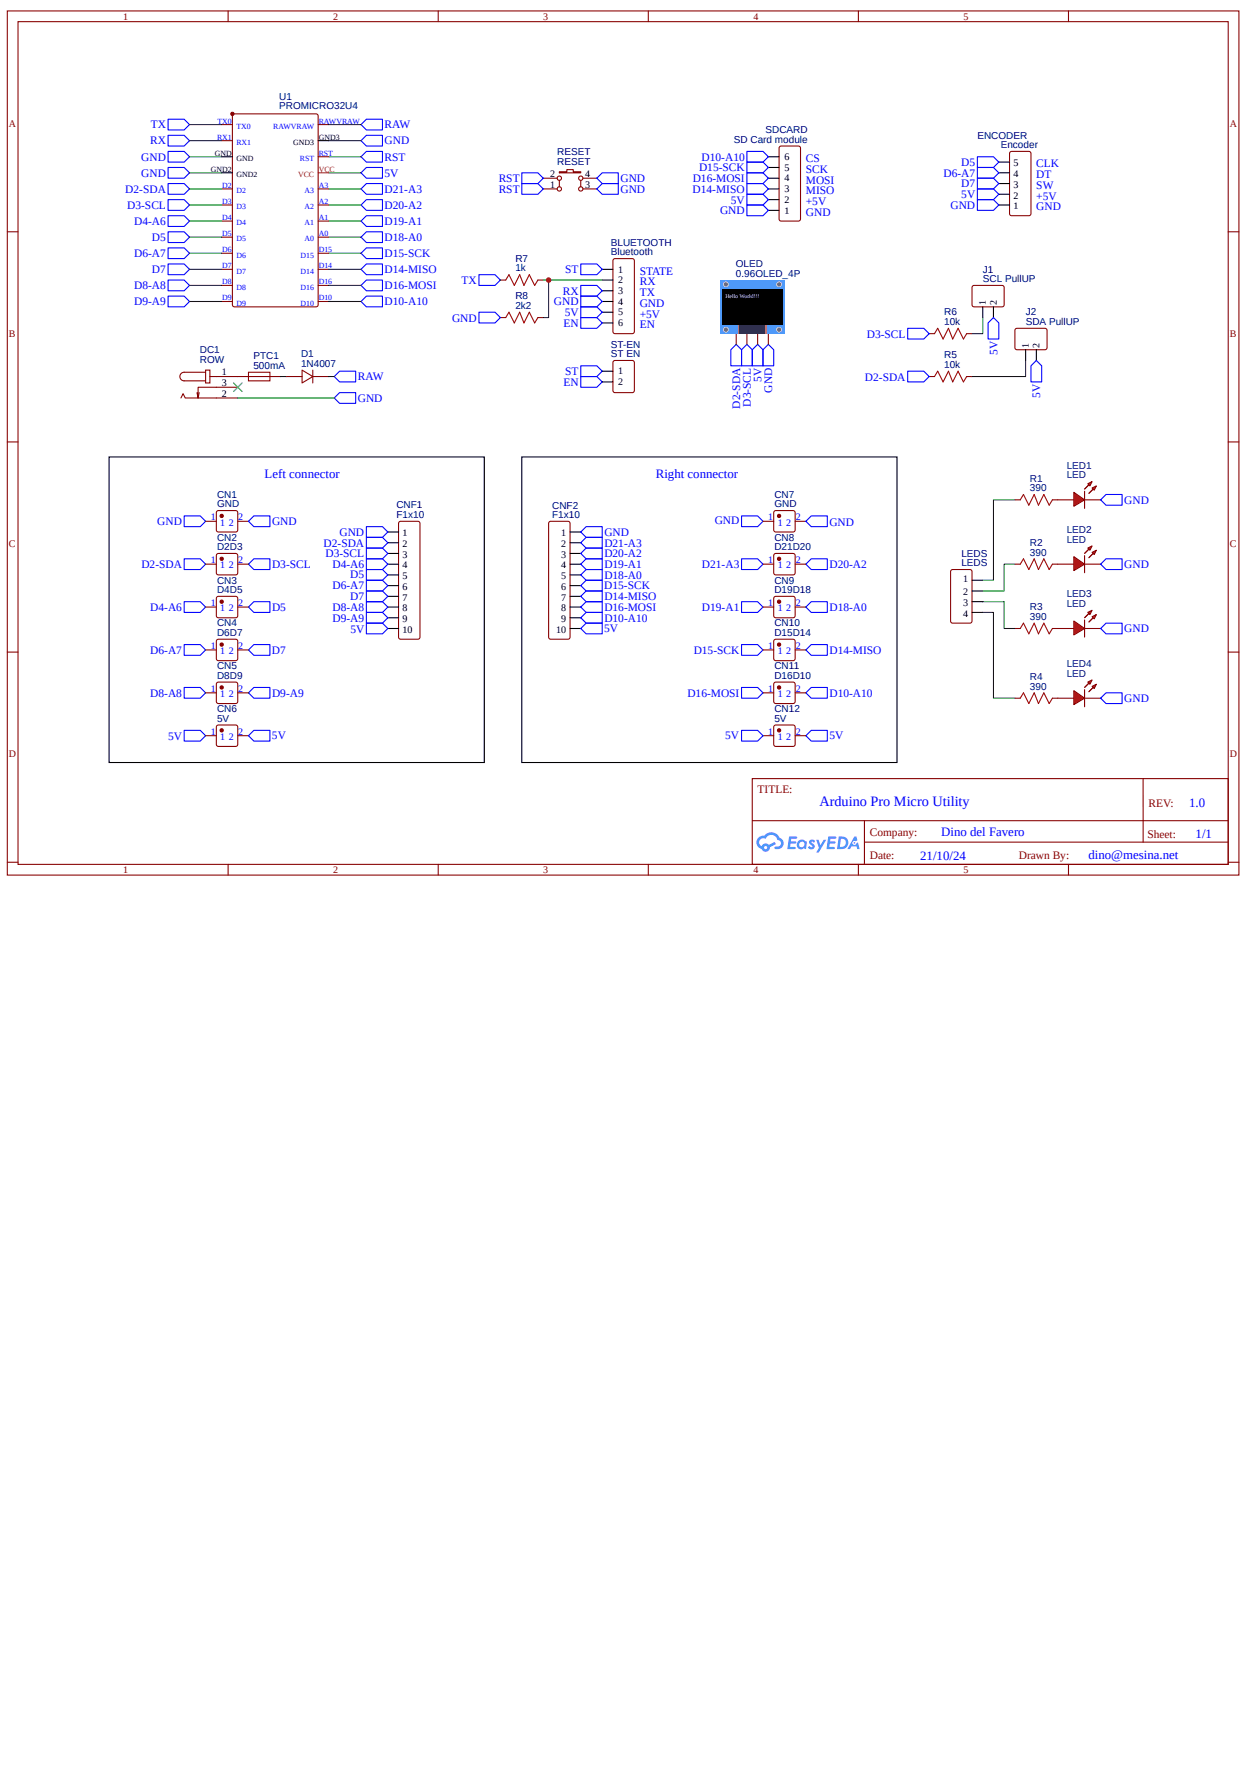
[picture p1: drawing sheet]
<svg xmlns="http://www.w3.org/2000/svg" width="210mm" height="297mm" viewBox="0 0 210 297" stroke-linecap="round" stroke-linejoin="round" font-family="sans-serif">
<g fill="none" stroke="#800" stroke-width=".18">
<path d="M1.2 1.8h205.3v144.1h-205.3zM3 3.6h201.8v140.5h-201.8zM38 1.8v1.8M73.1 1.8v1.8M108.1 1.8v1.8M143.1 1.8v1.8M178.1 1.8v1.8M1.2 38.6h1.8M204.8 38.6h1.7M1.2 73.7h1.8M204.8 73.7h1.7M1.2 108.7h1.8"/>
<path d="M204.8 108.7h1.7M125.4 129.8h79.4v14.3h-79.4zM125.4 136.8h79.3M144.1 136.8v7.1M190.6 129.8v10.6M1.2 143.7h1.8M38 144.1v1.8M73.1 144.1v1.8M108.1 144.1v1.8M143.1 144.1v1.8M144.1 140.4h60.6M178.1 144.1v1.8"/>
<path d="M204.8 143.7h1.7"/>
</g>
<g fill="#58f">
<path d="M135 140.1l.4-.2 .3 .1 .2 .2-.2 .3a.23 .23 0 0 0-.2-.2 .23 .23 0 0 0-.2 .1 .74 .74 0 0 1 .4 1l-.6 .1-.4-.2 .2-.3 .4 .2 .1-.2a.89 .89 0 0 1-.5-.8z"/>
<path d="M136.1 140h.4l.3 .9 .5-.9h.4l-1.2 2.1h-.4l.4-.8z"/>
<path d="M131.6 139.4l1.3 .1v.1l-.2 .2h-.8l-.1 .4h.8l.2 .2-.2 .2h-.8l-.1 .6h.8h.1v.3h-1.3z"/>
<path d="M138.1 139.4l1.3 .1v.1l-.2 .2h-.8v.4h.7l.2 .2-.2 .2h-.8l-.1 .6h.8h.1v.3h-1.3z"/>
<path d="M142.4 139.4h.4l.1 .7-.3 .1a.35 .35 0 0 0-.5 .2 .35 .35 0 0 0 .2 .4 .35 .35 0 0 0 .5-.3l.2-.1 .3 1.1h-.4l-.1-.4h-.9l-.2 .4h-.4z"/>
<path d="M139.8 139.4l-.3 2.1h.7a1.06 1.06 0 0 0 1.2-1 1.06 1.06 0 0 0-1.2-1.1zM140.2 139.8a.72 .72 0 0 1 .8 .8 .72 .72 0 0 1-1 .6z"/>
<path d="M133.1 140.1a.78 .78 0 0 0-.2 1.1 .78 .78 0 0 0 1.2 .2l.3 .1 .1-1.1-.3-.2a.71 .71 0 0 0-1.1-.1zM133.2 140.7a.47 .47 0 0 1 .9 0 .47 .47 0 0 1-.9 0z"/>
<path d="M126.4 139.6a1.11 1.11 0 0 0 .6 1.9 .71 .71 0 0 0 .8 .5 .71 .71 0 0 0 .6-.8l1-.5-.3-.4-.9 .5a.72 .72 0 0 0-1.2 .2 .7 .7 0 0 1-.4-.9 .7 .7 0 0 1 1-.3 1.05 1.05 0 0 1 1.1-.6 1.05 1.05 0 0 1 .9 .8 .58 .58 0 0 1 .6 .7 .58 .58 0 0 1-.9 .4l-.2 .2a.89 .89 0 0 0 1.1 .1 .96 .96 0 0 0 .4-1 .96 .96 0 0 0-.7-.8 1.53 1.53 0 0 0-2.6-.3h-.3zM127.4 141.3a.27 .27 0 0 1 .5 0 .27 .27 0 0 1-.5 0z"/>
<circle cx="142.4" cy="140.5" r=".13"/>
</g>
<g fill="none" stroke="#00f" stroke-width=".18">
<path d="M28 19.9h2.7l.9 .9-.9 .9h-2.7zM61.1 19.9h2.7v1.8h-2.7l-.9-.9zM28 25.2h2.7l.9 .9-.9 .9h-2.7zM28 27.9h2.7l.9 .9-.9 .9h-2.7zM28 30.6h2.7l.9 .9-.9 .9h-2.7zM28 33.3h2.7l.9 .9-.9 .9h-2.7zM28 36h2.7l.9 .8-.9 .9h-2.7zM28 38.6h2.7l.9 .9-.9 .9h-2.7zM28 22.6h2.7l.9 .8-.9 .9h-2.7zM60.2 39.5l.9-.9h2.7v1.8h-2.7zM60.2 31.5l.9-.9h2.7v1.8h-2.7zM60.2 23.4l.9-.8h2.7v1.7h-2.7z"/>
<path d="M61.1 27.9h2.7v1.8h-2.7l-.9-.9zM61.1 36h2.7v1.7h-2.7l-.9-.9zM61.1 33.3h2.7v1.8h-2.7l-.9-.9zM61.1 25.2h2.7v1.8h-2.7l-.9-.9zM87 28.8h2.7l.9 .9-.9 .9h-2.7zM87 30.6h2.7l.9 .9-.9 .9h-2.7zM99.5 31.5l.9-.9h2.7v1.8h-2.7zM99.5 29.7l.9-.9h2.7v1.8h-2.7zM28 41.3h2.7l.9 .9-.9 .9h-2.7zM28 44h2.7l.9 .9-.9 .9h-2.7zM28 46.7h2.7l.9 .9-.9 .9h-2.7zM28 49.4h2.7l.9 .9-.9 .8h-2.7z"/>
<path d="M60.2 47.6l.9-.9h2.7v1.8h-2.7zM61.1 49.4h2.7v1.7h-2.7l-.9-.8zM61.1 44h2.7v1.8h-2.7l-.9-.9zM61.1 41.3h2.7v1.8h-2.7l-.9-.9zM96.8 49.4h2.7l.9 .9-.9 .8h-2.7zM96.8 51.1h2.7l.9 .9-.9 .9h-2.7zM96.8 44h2.7l.9 .9-.9 .9h-2.7zM96.8 52.9h2.7l.9 .9-.9 .9h-2.7zM122.7 57.4l.9 .9v2.7h-1.8v-2.7zM124.5 57.4l.9 .9v2.7h-1.8v-2.7zM126.3 57.4l.9 .9v2.7h-1.8v-2.7zM128.1 57.4l.9 .9v2.7h-1.8v-2.7z"/>
<path d="M56.6 61.9h2.7v1.8h-2.7l-.9-.9zM56.6 65.4h2.7v1.8h-2.7l-.9-.9zM96.8 61h2.7l.9 .9-.9 .9h-2.7zM96.8 62.8h2.7l.9 .9-.9 .8h-2.7zM61.1 98.5h2.7l.9 .9-.9 .9h-2.7zM61.1 96.7h2.7l.9 .9-.9 .9h-2.7zM61.1 94.9h2.7l.9 .9-.9 .9h-2.7zM61.1 93.1h2.7l.9 .9-.9 .9h-2.7zM61.1 91.4h2.7l.9 .8-.9 .9h-2.7zM61.1 89.6h2.7l.9 .9-.9 .9h-2.7zM61.1 87.8h2.7l.9 .9-.9 .9h-2.7zM96.8 99.4l.9-.9h2.7v1.8h-2.7z"/>
<path d="M96.8 97.6l.9-.9h2.7v1.8h-2.7zM96.8 95.8l.9-.9h2.7v1.8h-2.7zM96.8 94l.9-.9h2.7v1.8h-2.7zM96.8 92.2l.9-.8h2.7v1.7h-2.7zM96.8 90.5l.9-.9h2.7v1.8h-2.7zM96.8 88.7l.9-.9h2.7v1.8h-2.7zM61.1 102.1h2.7l.9 .9-.9 .9h-2.7zM61.1 100.3h2.7l.9 .9-.9 .9h-2.7zM61.1 103.9h2.7l.9 .9-.9 .8h-2.7zM96.8 103l.9-.9h2.7v1.8h-2.7zM96.8 101.2l.9-.9h2.7v1.8h-2.7zM96.8 104.8l.9-.9h2.7v1.7h-2.7z"/>
</g>
<g fill="none" stroke="#800" stroke-width=".18">
<path d="M90.6 31.5h2.3M90.6 29.7h2.3M93.2 28.6h1.3v-.3h1.1v.3h1.2v.2h-3.6zM93.2 30.1v1M96.8 30.1v1M97.2 31.5h2.3M97.2 29.7h2.3M102.3 43.2l.2-.1h2.9l.3 .3 .1 11.9-.3 .3h-3l-.3-.3v-11.8zM122.7 55.6v1.8M124.5 55.6v1.8M126.3 55.6v1.8M128.1 55.6v1.8"/>
<path d="M30.2 66.3l.3-.7 .4 .7h8.7M33.2 65.4l-.2 .9M34.3 61.7h.7v2.1h-.7zM34.3 62h-3.6a.71 .71 0 0 0-.7 .8 .71 .71 0 0 0 .7 .7h3.6M35 62.8h11.8M39.6 64.5h-6.6v1.8l-.2-.9M47.7 62.8h2.7M50.4 61.7l1.7 1.1-1.7 1zM52.1 62.8h2.7M52.1 61.7v2.1M102.3 60.2l.2-.1h2.9l.3 .1 .1 4.9-.2 .3h-3.1l-.3-.1v-4.9zM66.5 87l.3-.1h2.9l.3 .3v19l-.3 .3h-2.9l-.4-.2v-19.1z"/>
<path d="M91.6 87l.2-.1h2.9l.3 .3v19l-.3 .3h-2.9l-.3-.2v-19.1z"/>
<circle cx="93.2" cy="29.7" r=".36"/>
<circle cx="93.2" cy="31.5" r=".36"/>
<circle cx="96.8" cy="29.7" r=".36"/>
<circle cx="96.8" cy="31.5" r=".36"/>
</g>
<g fill="none" stroke="#000" stroke-width=".18">
<path d="M100.4 44.9h1.8M100.4 46.7h1.8M100.4 48.5h1.8M100.4 50.3h1.8M100.4 52h1.8M100.4 53.8h1.8M100.4 61.9h1.8M100.4 63.7h1.8M64.7 88.7h1.7M64.7 90.5h1.7M64.7 92.2h1.7M64.7 94h1.7"/>
<path d="M64.7 95.8h1.7M64.7 97.6h1.7M64.7 99.4h1.7M95 88.7h1.8M95 90.5h1.8M95 92.2h1.8M95 94h1.8M95 95.8h1.8M95 97.6h1.8M95 99.4h1.8M64.7 101.2h1.7M64.7 103h1.7"/>
<path d="M64.7 104.8h1.7M95 101.2h1.8M95 103h1.8M95 104.8h1.8"/>
</g>
<path d="M38.9 63.8l1.5 1.5zM40.4 63.8l-1.5 1.5z" fill="#000"/>
<path d="M38.9 63.8l1.5 1.5M40.4 63.8l-1.5 1.5" fill="none" stroke="#3c3" stroke-width=".18"/>
<path d="M39.6 66.3h16.1M46.8 62.8h.9M54.8 62.8h.9" fill="none" stroke="#080" stroke-width=".18"/>
<path d="M41.4 62h3.6v1.5h-3.6z" fill="none" stroke="#a00000" stroke-width=".18"/>
<path d="M120.1 46.7h10.7v8.9h-10.7z" fill="#3299ff"/>
<circle cx="121" cy="55" r=".41" fill="#666"/>
<circle cx="121" cy="55" r=".41" fill="none" stroke="#ccc" stroke-width=".18"/>
<circle cx="129.9" cy="55" r=".41" fill="#666"/>
<circle cx="129.9" cy="55" r=".41" fill="none" stroke="#ccc" stroke-width=".18"/>
<circle cx="121" cy="47.4" r=".41" fill="#666"/>
<circle cx="121" cy="47.4" r=".41" fill="none" stroke="#ccc" stroke-width=".18"/>
<circle cx="129.9" cy="47.4" r=".41" fill="#666"/>
<circle cx="129.9" cy="47.4" r=".41" fill="none" stroke="#ccc" stroke-width=".18"/>
<path d="M123 54.2h4.8v1.4h-4.8z" fill="#fff"/>
<g fill="#fc0">
<path d="M123 54.2h.3v1.4h-.3z"/>
<path d="M127.6 54.2h.2v1.4h-.2z"/>
</g>
<path d="M123.3 54.2h4.2v1.4h-4.2z" fill="#323232"/>
<path d="M120.4 48.3h10v5.9h-10z" fill="#000"/>
<path d="M130 24.4l.2-.1h2.9l.3 .3 .1 11.9-.3 .3h-3l-.3-.2v-11.9zM168.4 25.3l.3-.1h2.8l.4 .3v10.1l-.3 .3-2.9 .1-.4-.3v-10.1z" fill="none" stroke="#800" stroke-width=".18"/>
<path d="M128.1 35.1h1.8M128.1 33.3h1.8M128.1 31.5h1.8M128.1 29.7h1.8M128.1 27.9h1.8M128.1 26.1h1.8M166.5 34.2h1.8M166.5 32.4h1.8M166.5 30.6h1.8M166.5 28.8h1.8M166.5 27h1.8" fill="none" stroke="#000" stroke-width=".18"/>
<g fill="none" stroke="#00f" stroke-width=".18">
<path d="M124.5 34.2h2.7l.9 .9-.9 .9h-2.7zM124.5 32.4h2.7l.9 .9-.9 .9h-2.7zM124.5 30.6h2.7l.9 .9-.9 .9h-2.7zM124.5 28.8h2.7l.9 .9-.9 .9h-2.7zM124.5 27h2.7l.9 .9-.9 .9h-2.7zM124.5 25.2h2.7l.9 .9-.9 .9h-2.7zM162.9 33.3h2.7l.9 .9-.9 .9h-2.7zM162.9 31.5h2.7l.9 .9-.9 .9h-2.7zM162.9 26.1h2.7l.9 .9-.9 .9h-2.7zM162.9 27.9h2.7l.9 .9-.9 .9h-2.7zM162.9 29.7h2.7l.9 .9-.9 .9h-2.7zM30.7 86h2.7l.9 .9-.9 .9h-2.7z"/>
<path d="M30.7 93.1h2.7l.9 .9-.9 .9h-2.7zM41.4 94l.9-.9h2.7v1.8h-2.7zM123.6 86h2.7l.9 .9-.9 .9h-2.7zM123.6 93.1h2.7l.9 .9-.9 .9h-2.7zM134.3 94l.9-.9h2.7v1.8h-2.7zM30.7 100.3h2.7l.9 .9-.9 .9h-2.7zM30.7 107.4h2.7l.9 .9-.9 .9h-2.7zM30.7 114.6h2.7l.9 .9-.9 .9h-2.7zM41.4 101.2l.9-.9h2.7v1.8h-2.7zM41.4 115.5l.9-.9h2.7v1.8h-2.7zM42.3 107.4h2.7v1.8h-2.7l-.9-.9zM123.6 100.3h2.7l.9 .9-.9 .9h-2.7z"/>
<path d="M123.6 107.4h2.7l.9 .9-.9 .9h-2.7zM123.6 114.6h2.7l.9 .9-.9 .9h-2.7zM134.3 101.2l.9-.9h2.7v1.8h-2.7zM134.3 108.3l.9-.9h2.7v1.8h-2.7zM135.2 114.6h2.7v1.8h-2.7l-.9-.9zM30.7 121.7h2.7l.9 .9-.9 .9h-2.7zM134.3 122.6l.9-.9h2.7v1.8h-2.7z"/>
</g>
<path d="M179 82.1l1.8 1.2-1.8 1.1z" fill="#f00"/>
<path d="M179 82.1l1.8 1.2-1.8 1.1zM180.8 81.9v2.8" fill="none" stroke="#800" stroke-width=".18"/>
<path d="M180.8 81.5l.7-.7z" fill="#800"/>
<path d="M181.5 80.8l-.7 .7" fill="none" stroke="#800" stroke-width=".18"/>
<path d="M181.5 82.2l.7-.7z" fill="#800"/>
<path d="M182.2 81.5l-.7 .7" fill="none" stroke="#800" stroke-width=".18"/>
<path d="M181.3 80.6l.8-.3-.4 .7z" fill="#f00"/>
<path d="M181.3 80.6l.8-.3-.4 .7z" fill="none" stroke="#800" stroke-width=".18"/>
<path d="M182.1 81.3l.7-.3-.4 .7z" fill="#f00"/>
<path d="M176.3 83.3h2.7M180.8 83.3h2.7M182.1 81.3l.7-.3-.4 .7z" fill="none" stroke="#800" stroke-width=".18"/>
<path d="M179 92.8l1.8 1.2-1.8 1.1z" fill="#f00"/>
<path d="M179 92.8l1.8 1.2-1.8 1.1zM180.8 92.6v2.9" fill="none" stroke="#800" stroke-width=".18"/>
<path d="M180.8 92.2l.7-.7z" fill="#800"/>
<path d="M181.5 91.5l-.7 .7" fill="none" stroke="#800" stroke-width=".18"/>
<path d="M181.5 93l.7-.8z" fill="#800"/>
<path d="M182.2 92.2l-.7 .8" fill="none" stroke="#800" stroke-width=".18"/>
<path d="M181.3 91.4l.8-.4-.4 .7z" fill="#f00"/>
<path d="M181.3 91.4l.8-.4-.4 .7z" fill="none" stroke="#800" stroke-width=".18"/>
<path d="M182.1 92.1l.7-.4-.4 .7z" fill="#f00"/>
<path d="M176.3 94h2.7M180.8 94h2.7M182.1 92.1l.7-.4-.4 .7z" fill="none" stroke="#800" stroke-width=".18"/>
<path d="M179 103.5l1.8 1.3-1.8 1z" fill="#f00"/>
<path d="M179 103.5l1.8 1.3-1.8 1zM180.8 103.3v2.9" fill="none" stroke="#800" stroke-width=".18"/>
<path d="M180.8 103l.7-.7z" fill="#800"/>
<path d="M181.5 102.3l-.7 .7" fill="none" stroke="#800" stroke-width=".18"/>
<path d="M181.5 103.7l.7-.7z" fill="#800"/>
<path d="M182.2 103l-.7 .7" fill="none" stroke="#800" stroke-width=".18"/>
<path d="M181.3 102.1l.8-.4-.4 .7z" fill="#f00"/>
<path d="M181.3 102.1l.8-.4-.4 .7z" fill="none" stroke="#800" stroke-width=".18"/>
<path d="M182.1 102.8l.7-.4-.4 .7z" fill="#f00"/>
<path d="M176.3 104.8h2.7M180.8 104.8h2.7M182.1 102.8l.7-.4-.4 .7z" fill="none" stroke="#800" stroke-width=".18"/>
<path d="M179 115.1l1.8 1.3-1.8 1z" fill="#f00"/>
<path d="M179 115.1l1.8 1.3-1.8 1zM180.8 114.9v2.9" fill="none" stroke="#800" stroke-width=".18"/>
<path d="M181.5 113.9l-.7 .7z" fill="#800"/>
<path d="M181.5 113.9l-.7 .7" fill="none" stroke="#800" stroke-width=".18"/>
<path d="M181.5 115.3l.7-.7z" fill="#800"/>
<path d="M182.2 114.6l-.7 .7" fill="none" stroke="#800" stroke-width=".18"/>
<path d="M181.3 113.7l.8-.4-.4 .7z" fill="#f00"/>
<path d="M181.3 113.7l.8-.4-.4 .7z" fill="none" stroke="#800" stroke-width=".18"/>
<path d="M182.1 114.4l.7-.4-.4 .8z" fill="#f00"/>
<path d="M38.8 19.1l.3-.1h13.6l.3 .2v31.6l-.2 .3h-13.7l-.3-.2-.1-31.6zM158.6 95l.2-.1h2.9l.3 .2v8.4l-.2 .3-3 .1-.3-.3v-8.3zM169.2 83.3h.9M169.2 94h.9M175.4 83.3h.9M175.4 94h.9M169.2 116.4h.9M169.2 104.8h.9M175.4 116.4h3.6M175.4 104.8h.9M180.8 116.4h2.7M182.1 114.4l.7-.4-.4 .8z" fill="none" stroke="#800" stroke-width=".18"/>
<path d="M183.5 83.3l.9-.9h2.7v1.8h-2.7zM183.5 94l.9-.9h2.7v1.8h-2.7zM183.5 104.8l.9-.9h2.7v1.7h-2.7zM183.5 116.4l.9-.9h2.7v1.8h-2.7z" fill="none" stroke="#00f" stroke-width=".18"/>
<path d="M162 96.7h1.8M162 98.5h1.8M162 100.3h1.8M162 102.1h1.8" fill="none" stroke="#000" stroke-width=".18"/>
<path d="M169.2 94h-1.8v4.5h-3.6M169.2 83.3h-3.6v13.4h-1.8M163.8 100.3h3.6v4.5h1.8M163.8 102.1h1.8v14.3h3.6" fill="none" stroke="#080" stroke-width=".18"/>
<path d="M170.1 83.3l.5-.9 .9 1.8 .9-1.8 .7 1.8 .9-1.8 .9 1.8 .5-.9M170.1 94l.5-.9 .9 1.8 .9-1.8 .7 1.8 .9-1.8 .9 1.8 .5-.9M170.1 104.8l.5-.9 .9 1.7 .9-1.7 .7 1.7 .9-1.7 .9 1.7 .5-.8M170.1 116.4l.5-.9 .9 1.8 .9-1.8 .7 1.8 .9-1.8 .9 1.8 .5-.9" fill="none" stroke="#a00000" stroke-width=".18"/>
<circle cx="38.7" cy="19" r=".27" fill="#800"/>
<g fill="none" stroke="#800" stroke-width=".18">
<path d="M37 31.5h1.7M37 34.2h1.7M37 36.8h1.7M37 39.5h1.7M37 20.8h1.7M37 23.4h1.7M53 31.5h1.8M53 34.2h1.8M53 36.8h1.8M53 39.5h1.8M53 20.8h1.8M53 26.1h1.8"/>
<path d="M37 42.2h1.7M37 44.9h1.7M37 47.6h1.7M37 50.3h1.7M53 42.2h1.8M53 44.9h1.8M53 47.6h1.8M53 50.3h1.8M36.2 85.2l.2-.1h2.9l.2 .1 .1 .3v2.8l-.1 .3-.2 .1h-2.9l-.2-.1-.1-.3v-2.8z"/>
<circle cx="38.7" cy="19" r=".27"/>
</g>
<path d="M37 28.8h1.7M37 26.1h1.7M53 23.4h1.8" fill="none" stroke="#000" stroke-width=".18"/>
<path d="M53 28.8h1.8" fill="none" stroke="#f00" stroke-width=".18"/>
<g fill="none" stroke="#080" stroke-width=".18">
<path d="M31.6 23.4h5.4M31.6 20.8h5.4M31.6 39.5h5.4M31.6 36.8h5.4M31.6 34.2h5.4M31.6 31.5h5.4M31.6 28.8h5.4M31.6 26.1h5.4M54.8 23.4h5.4M54.8 20.8h5.4M54.8 39.5h5.4M54.8 36.8h5.4"/>
<path d="M54.8 34.2h5.4M54.8 31.5h5.4M54.8 28.8h5.4M54.8 26.1h5.4M31.6 50.3h5.4M31.6 47.6h5.4M31.6 44.9h5.4M31.6 42.2h5.4M54.8 50.3h5.4M54.8 47.6h5.4M54.8 44.9h5.4M54.8 42.2h5.4"/>
</g>
<circle cx="37" cy="86" r=".27" fill="#800"/>
<g fill="none" stroke="#800" stroke-width=".18">
<path d="M34.3 86.9h1.8M36.2 92.3l.2-.1h2.9l.2 .1 .1 .3v2.9l-.1 .2-.2 .1h-2.9l-.2-.1-.1-.2v-2.9zM39.6 86.9h1.8"/>
<circle cx="37" cy="86" r=".27"/>
</g>
<circle cx="37" cy="93.1" r=".27" fill="#800"/>
<g fill="none" stroke="#800" stroke-width=".18">
<path d="M34.3 94h1.8M36.2 99.5l.2-.1h2.9l.2 .1 .1 .3v2.8l-.1 .3-.2 .1h-2.9l-.2-.1-.1-.3v-2.8zM39.6 94h1.8"/>
<circle cx="37" cy="93.1" r=".27"/>
</g>
<circle cx="37" cy="100.3" r=".27" fill="#800"/>
<g fill="none" stroke="#800" stroke-width=".18">
<path d="M34.3 101.2h1.8M36.2 106.6l.2-.1h2.9l.2 .1 .1 .3v2.9l-.1 .2-.2 .1h-2.9l-.2-.1-.1-.2v-2.9zM39.6 101.2h1.8"/>
<circle cx="37" cy="100.3" r=".27"/>
</g>
<circle cx="37" cy="107.4" r=".27" fill="#800"/>
<g fill="none" stroke="#800" stroke-width=".18">
<path d="M34.3 108.3h1.8M36.2 113.8l.2-.1h2.9l.2 .1 .1 .2v2.9l-.1 .3-.2 .1h-2.9l-.2-.1-.1-.3v-2.9zM39.6 108.3h1.8"/>
<circle cx="37" cy="107.4" r=".27"/>
</g>
<circle cx="37" cy="114.6" r=".27" fill="#800"/>
<g fill="none" stroke="#800" stroke-width=".18">
<path d="M34.3 115.5h1.8M39.6 115.5h1.8M36.2 120.9l.2-.1h2.9l.2 .1 .1 .3v2.9l-.1 .2-.2 .1h-2.9l-.2-.1-.1-.2v-2.9z"/>
<circle cx="37" cy="114.6" r=".27"/>
</g>
<circle cx="37" cy="121.7" r=".27" fill="#800"/>
<g fill="none" stroke="#800" stroke-width=".18">
<path d="M129.1 85.2l.2-.1h2.9l.3 .1 .1 .3v2.8l-.1 .3-.3 .1h-2.9l-.2-.1-.1-.3v-2.8zM34.3 122.6h1.8M39.6 122.6h1.8"/>
<circle cx="37" cy="121.7" r=".27"/>
</g>
<path d="M41.4 86.9l.9-.9h2.7v1.8h-2.7zM41.4 122.6l.9-.9h2.7v1.8h-2.7z" fill="none" stroke="#00f" stroke-width=".18"/>
<circle cx="129.9" cy="86" r=".27" fill="#800"/>
<g fill="none" stroke="#800" stroke-width=".18">
<path d="M127.2 86.9h1.8M129.1 92.3l.2-.1h2.9l.3 .1 .1 .3v2.9l-.1 .2-.3 .1h-2.9l-.2-.1-.1-.2v-2.9zM132.6 86.9h1.7"/>
<circle cx="129.9" cy="86" r=".27"/>
</g>
<circle cx="129.9" cy="93.1" r=".27" fill="#800"/>
<g fill="none" stroke="#800" stroke-width=".18">
<path d="M127.2 94h1.8M129.1 99.5l.2-.1h2.9l.3 .1 .1 .3v2.8l-.1 .3-.3 .1h-2.9l-.2-.1-.1-.3v-2.8zM132.6 94h1.7"/>
<circle cx="129.9" cy="93.1" r=".27"/>
</g>
<circle cx="129.9" cy="100.3" r=".27" fill="#800"/>
<g fill="none" stroke="#800" stroke-width=".18">
<path d="M127.2 101.2h1.8M129.1 106.6l.2-.1h2.9l.3 .1 .1 .3v2.9l-.1 .2-.3 .1h-2.9l-.2-.1-.1-.2v-2.9zM132.6 101.2h1.7"/>
<circle cx="129.9" cy="100.3" r=".27"/>
</g>
<circle cx="129.9" cy="107.4" r=".27" fill="#800"/>
<g fill="none" stroke="#800" stroke-width=".18">
<path d="M127.2 108.3h1.8M129.1 113.8l.2-.1h2.9l.3 .1 .1 .2v2.9l-.1 .3-.3 .1h-2.9l-.2-.1-.1-.3v-2.9zM132.6 108.3h1.7"/>
<circle cx="129.9" cy="107.4" r=".27"/>
</g>
<circle cx="129.9" cy="114.6" r=".27" fill="#800"/>
<g fill="none" stroke="#800" stroke-width=".18">
<path d="M127.2 115.5h1.8M132.6 115.5h1.7M129.1 120.9l.2-.1h2.9l.3 .1 .1 .3v2.9l-.1 .2-.3 .1h-2.9l-.2-.1-.1-.2v-2.9z"/>
<circle cx="129.9" cy="114.6" r=".27"/>
</g>
<circle cx="129.9" cy="121.7" r=".27" fill="#800"/>
<g fill="none" stroke="#800" stroke-width=".18">
<path d="M83.4 46.7h.9M83.4 52.9h.9M89.7 46.7h.9M89.7 52.9h.9M154.9 55.6h.9M161.2 55.6h.8M162.2 47.7l.2-.1h4.8l.2 .3-.1 3.1-.3 .1h-4.8l-.2-.3v-2.9zM169.3 54.8l.3-.1 4.8 .1 .2 .3-.1 3-.3 .2-4.8-.1-.2-.3v-2.8zM154.9 62.8h.9M161.2 62.8h.8M127.2 122.6h1.8M132.6 122.6h1.7"/>
<circle cx="129.9" cy="121.7" r=".27"/>
</g>
<path d="M79.8 45.8h2.7l.9 .9-.9 .9h-2.7zM79.8 52h2.7l.9 .9-.9 .9h-2.7zM96.8 47.6h2.7l.9 .9-.9 .9h-2.7zM151.3 54.7h2.7l.9 .9-.9 .9h-2.7zM165.6 52.9l.9 .9v2.7h-1.8v-2.7zM151.3 61.9h2.7l.9 .9-.9 .9h-2.7zM171.9 61l.9-.9 .9 .9v2.7h-1.8zM134.3 86.9l.9-.9h2.7v1.8h-2.7zM123.6 121.7h2.7l.9 .9-.9 .9h-2.7z" fill="none" stroke="#00f" stroke-width=".18"/>
<path d="M163.8 51.1v1.8M165.6 51.1v1.8M171 58.3v1.8M172.8 58.3v1.8M18.2 76.2h62.5v50.9h-62.5zM87 76.2h62.5v50.9h-62.5z" fill="none" stroke="#000" stroke-width=".18"/>
<path d="M84.3 46.7l.5-.9 .9 1.8 .9-1.8 .7 1.8 .9-1.8 .9 1.8 .6-.9M84.3 52.9l.5-.9 .9 1.8 .9-1.8 .7 1.8 .9-1.8 .9 1.8 .6-.9M155.8 55.6l.5-.9 .9 1.8 .9-1.8 .7 1.8 .9-1.8 .9 1.8 .6-.9M155.8 62.8l.5-.9 .9 1.8 .9-1.8 .7 1.8 .9-1.8 .9 1.8 .6-.9" fill="none" stroke="#a00000" stroke-width=".18"/>
<path d="M90.6 46.7h.9v6.2h-.9M91.5 46.7h8.9M163.8 52.9v2.7h-1.8M171 60.1v2.7h-9" fill="none" stroke="#080" stroke-width=".18"/>
<circle cx="91.5" cy="46.7" r=".45" fill="#c00"/>
<text font-size="2.4" fill="#00f" x="136.6" y="134.3">Arduino Pro Micro Utility</text>
<g font-size="2.1" fill="#00f">
<text x="44.1" y="79.7">Left connector</text>
<text x="109.3" y="79.7">Right connector</text>
<text x="198.3" y="134.5">1.0</text>
<text x="153.4" y="143.3">21/10/24</text>
<text x="156.9" y="139.3">Dino del Favero</text>
<text x="181.5" y="143.2">dino@mesina.net</text>
<text x="199.3" y="139.7">1/1</text>
</g>
<g font-size="1.9" fill="#00f">
<text x="25.1" y="21.4">TX</text>
<text x="64.1" y="21.4">RAW</text>
<text x="23.5" y="26.8">GND</text>
<text x="23.5" y="29.4">GND</text>
<text x="25" y="24.1">RX</text>
<text x="64.1" y="29.4">5V</text>
<text x="64.1" y="24.1">GND</text>
<text x="64.1" y="26.8">RST</text>
<text x="116.5" y="28.6">D15-SCK</text>
<text x="117" y="26.8">D10-A10</text>
<text x="134.3" y="28.8">SCK</text>
<text x="134.3" y="27">CS</text>
<text x="157.3" y="29.4">D6-A7</text>
<text x="160.3" y="27.6">D5</text>
<text x="172.8" y="29.7">DT</text>
<text x="172.8" y="27.9">CLK</text>
<text x="20.9" y="32.1">D2-SDA</text>
<text x="21.2" y="34.8">D3-SCL</text>
<text x="64.1" y="34.8">D20-A2</text>
<text x="64.1" y="32.1">D21-A3</text>
<text x="83.1" y="30.4">RST</text>
<text x="83.1" y="32.1">RST</text>
<text x="103.4" y="32.1">GND</text>
<text x="103.4" y="30.3">GND</text>
<text x="115.5" y="32.1">D14-MISO</text>
<text x="115.5" y="30.3">D16-MOSI</text>
<text x="120" y="35.7">GND</text>
<text x="121.8" y="34">5V</text>
<text x="134.3" y="36">GND</text>
<text x="134.3" y="34.2">+5V</text>
<text x="134.3" y="32.4">MISO</text>
<text x="134.3" y="30.6">MOSI</text>
<text x="158.5" y="34.8">GND</text>
<text x="160.3" y="31.2">D7</text>
<text x="160.3" y="33.1">5V</text>
<text x="172.8" y="35.1">GND</text>
<text x="172.8" y="33.3">+5V</text>
<text x="172.8" y="31.5">SW</text>
<text x="22.4" y="37.5">D4-A6</text>
<text x="25.3" y="40.1">D5</text>
<text x="64.1" y="40.2">D18-A0</text>
<text x="64.1" y="37.5">D19-A1</text>
<text x="22.4" y="42.8">D6-A7</text>
<text x="25.3" y="45.5">D7</text>
<text x="64.1" y="42.8">D15-SCK</text>
<text x="64.1" y="45.5">D14-MISO</text>
<text x="76.9" y="47.3">TX</text>
<text x="94.2" y="45.5">ST</text>
<text x="106.6" y="47.6">RX</text>
<text x="106.6" y="45.8">STATE</text>
<text x="22.4" y="48.2">D8-A8</text>
<text x="22.4" y="50.9">D9-A9</text>
<text x="64.1" y="50.9">D10-A10</text>
<text x="64.1" y="48.2">D16-MOSI</text>
<text x="75.4" y="53.6">GND</text>
<text x="92.3" y="50.9">GND</text>
<text x="93.8" y="49.1">RX</text>
<text x="94.1" y="52.7">5V</text>
<text x="106.6" y="52.9">+5V</text>
<text x="106.6" y="51.1">GND</text>
<text x="106.6" y="49.4">TX</text>
<text x="93.9" y="54.5">EN</text>
<text x="106.6" y="54.7">EN</text>
<text x="144.5" y="56.3">D3-SCL</text>
<text x="166.3" y="59.2" transform="rotate(-90 166.3 59.2)">5V</text>
<text x="59.6" y="63.4">RAW</text>
<text x="93.9" y="64.3">EN</text>
<text x="94.2" y="62.5">ST</text>
<text x="127" y="63.7" transform="rotate(-90 127 63.7)">5V</text>
<text x="128.8" y="65.5" transform="rotate(-90 128.8 65.5)">GND</text>
<text x="144.2" y="63.4">D2-SDA</text>
<text x="59.7" y="67">GND</text>
<text x="123.4" y="68.1" transform="rotate(-90 123.4 68.1)">D2-SDA</text>
<text x="125.2" y="67.8" transform="rotate(-90 125.2 67.8)">D3-SCL</text>
<text x="173.4" y="66.3" transform="rotate(-90 173.4 66.3)">5V</text>
<text x="187.4" y="83.9">GND</text>
<text x="26.2" y="87.5">GND</text>
<text x="45.4" y="87.6">GND</text>
<text x="56.6" y="89.3">GND</text>
<text x="100.8" y="89.3">GND</text>
<text x="119.1" y="87.4">GND</text>
<text x="138.3" y="87.7">GND</text>
<text x="23.6" y="94.7">D2-SDA</text>
<text x="45.4" y="94.7">D3-SCL</text>
<text x="54" y="91.1">D2-SDA</text>
<text x="54.3" y="92.9">D3-SCL</text>
<text x="55.4" y="94.7">D4-A6</text>
<text x="100.8" y="94.7">D19-A1</text>
<text x="100.8" y="92.9">D20-A2</text>
<text x="100.8" y="91.1">D21-A3</text>
<text x="117" y="94.7">D21-A3</text>
<text x="138.3" y="94.7">D20-A2</text>
<text x="187.4" y="94.7">GND</text>
<text x="25.1" y="101.8">D4-A6</text>
<text x="45.4" y="101.9">D5</text>
<text x="55.4" y="101.8">D8-A8</text>
<text x="55.4" y="98.2">D6-A7</text>
<text x="58.4" y="100">D7</text>
<text x="58.4" y="96.4">D5</text>
<text x="100.7" y="98.2">D15-SCK</text>
<text x="100.8" y="101.8">D16-MOSI</text>
<text x="100.8" y="100">D14-MISO</text>
<text x="100.8" y="96.4">D18-A0</text>
<text x="117" y="101.8">D19-A1</text>
<text x="138.3" y="101.8">D18-A0</text>
<text x="55.4" y="103.6">D9-A9</text>
<text x="58.4" y="105.4">5V</text>
<text x="100.7" y="105.4">5V</text>
<text x="100.8" y="103.6">D10-A10</text>
<text x="187.4" y="105.4">GND</text>
<text x="25.1" y="109">D6-A7</text>
<text x="45.3" y="109">D7</text>
<text x="115.6" y="109">D15-SCK</text>
<text x="138.3" y="109">D14-MISO</text>
<text x="25.1" y="116.1">D8-A8</text>
<text x="45.4" y="116.1">D9-A9</text>
<text x="114.6" y="116.1">D16-MOSI</text>
<text x="138.3" y="116.1">D10-A10</text>
<text x="187.4" y="117">GND</text>
<text x="28" y="123.3">5V</text>
<text x="45.3" y="123.2">5V</text>
<text x="120.9" y="123.1">5V</text>
<text x="138.3" y="123.2">5V</text>
</g>
<g font-size="1.9" fill="#800">
<text x="126.3" y="132.1">TITLE:</text>
<text x="191.5" y="134.5">REV:</text>
<text x="145" y="143.2">Date:</text>
<text x="145" y="139.3">Company:</text>
<text x="169.8" y="143.2">Drawn By:</text>
<text x="191.3" y="139.6">Sheet:</text>
</g>
<g font-size="1.7" fill="#800">
<text x="20.5" y="3.3">1</text>
<text x="55.5" y="3.3">2</text>
<text x="90.6" y="3.3">3</text>
<text x="125.6" y="3.3">4</text>
<text x="160.6" y="3.3">5</text>
<text x="1.5" y="21.1">A</text>
<text x="205" y="21.1">A</text>
<text x="1.5" y="56.1">B</text>
<text x="205" y="56.1">B</text>
<text x="1.5" y="91.2">C</text>
<text x="205" y="91.2">C</text>
<text x="1.5" y="126.2">D</text>
<text x="205" y="126.2">D</text>
<text x="20.5" y="145.6">1</text>
<text x="55.5" y="145.6">2</text>
<text x="90.6" y="145.6">3</text>
<text x="125.6" y="145.6">4</text>
<text x="160.6" y="145.6">5</text>
</g>
<g font-size="1.7" fill="#000080">
<text x="46.5" y="16.6">U1</text>
<text x="46.5" y="18.2">PROMICRO32U4</text>
<text x="122.3" y="23.8">SD Card module</text>
<text x="127.6" y="22.2">SDCARD</text>
<text x="162.9" y="23.1">ENCODER</text>
<text x="92.9" y="27.5">RESET</text>
<text x="92.9" y="25.9">RESET</text>
<text x="166.8" y="24.7">Encoder</text>
<text x="101.8" y="41">BLUETOOTH</text>
<text x="85.9" y="45.2">1k</text>
<text x="85.9" y="43.6">R7</text>
<text x="101.8" y="42.6">Bluetooth</text>
<text x="122.7" y="46.1">0.96OLED_4P</text>
<text x="122.7" y="44.5">OLED</text>
<text x="163.8" y="47">SCL PullUP</text>
<text x="163.8" y="45.4">J1</text>
<text x="85.9" y="51.5">2k2</text>
<text x="85.9" y="49.9">R8</text>
<text x="157.4" y="52.6">R6</text>
<text x="171" y="52.6">J2</text>
<text x="33.3" y="58.9">DC1</text>
<text x="42.2" y="59.9">PTC1</text>
<text x="50.2" y="59.5">D1</text>
<text x="101.8" y="59.5">ST EN</text>
<text x="101.8" y="57.9">ST-EN</text>
<text x="157.4" y="59.7">R5</text>
<text x="157.4" y="54.2">10k</text>
<text x="171" y="54.2">SDA PullUP</text>
<text x="33.3" y="60.5">ROW</text>
<text x="42.2" y="61.5">500mA</text>
<text x="50.2" y="61.2">1N4007</text>
<text x="157.4" y="61.3">10k</text>
<text x="36.2" y="83">CN1</text>
<text x="129.1" y="83">CN7</text>
<text x="171.7" y="81.9">390</text>
<text x="171.7" y="80.3">R1</text>
<text x="177.8" y="79.7">LED</text>
<text x="177.8" y="78.1">LED1</text>
<text x="36.2" y="84.6">GND</text>
<text x="66.1" y="86.3">F1x10</text>
<text x="66.1" y="84.7">CNF1</text>
<text x="92.1" y="86.3">F1x10</text>
<text x="92.1" y="84.8">CNF2</text>
<text x="129.1" y="84.6">GND</text>
<text x="177.8" y="88.9">LED2</text>
<text x="36.2" y="91.7">D2D3</text>
<text x="36.2" y="90.1">CN2</text>
<text x="129.1" y="91.7">D21D20</text>
<text x="129.1" y="90.1">CN8</text>
<text x="160.3" y="94.4">LEDS</text>
<text x="160.3" y="92.8">LEDS</text>
<text x="171.7" y="92.6">390</text>
<text x="171.7" y="91">R2</text>
<text x="177.8" y="90.5">LED</text>
<text x="36.2" y="98.9">D4D5</text>
<text x="36.2" y="97.3">CN3</text>
<text x="129.1" y="98.9">D19D18</text>
<text x="129.1" y="97.3">CN9</text>
<text x="171.7" y="101.7">R3</text>
<text x="177.8" y="101.2">LED</text>
<text x="177.8" y="99.6">LED3</text>
<text x="36.2" y="106">D6D7</text>
<text x="36.2" y="104.4">CN4</text>
<text x="129.1" y="106">D15D14</text>
<text x="129.1" y="104.4">CN10</text>
<text x="171.7" y="103.3">390</text>
<text x="36.2" y="113.2">D8D9</text>
<text x="36.2" y="111.6">CN5</text>
<text x="129.1" y="113.2">D16D10</text>
<text x="129.1" y="111.6">CN11</text>
<text x="171.7" y="113.3">R4</text>
<text x="177.8" y="112.8">LED</text>
<text x="177.8" y="111.2">LED4</text>
<text x="36.2" y="118.7">CN6</text>
<text x="129.1" y="118.7">CN12</text>
<text x="171.7" y="114.9">390</text>
<text x="36.2" y="120.3">5V</text>
<text x="129.1" y="120.3">5V</text>
</g>
<g font-size="1.7">
<text x="91.7" y="29.5">2</text>
<text x="97.5" y="29.5">4</text>
<text x="130.8" y="28.4">5</text>
<text x="130.8" y="26.7">6</text>
<text x="169" y="29.5">4</text>
<text x="169" y="27.7">5</text>
<text x="91.7" y="31.3">1</text>
<text x="97.5" y="31.3">3</text>
<text x="130.8" y="35.6">1</text>
<text x="130.8" y="33.8">2</text>
<text x="130.8" y="32">3</text>
<text x="130.8" y="30.2">4</text>
<text x="169" y="34.9">1</text>
<text x="169" y="33.1">2</text>
<text x="169" y="31.3">3</text>
<text x="103.1" y="45.4">1</text>
<text x="103.1" y="47.2">2</text>
<text x="103.1" y="49">3</text>
<text x="103.1" y="50.8">4</text>
<text x="103.1" y="52.6">5</text>
<text x="164.4" y="50.8" transform="rotate(-90 164.4 50.8)">1</text>
<text x="166.2" y="50.8" transform="rotate(-90 166.2 50.8)">2</text>
<text x="103.1" y="54.4">6</text>
<text x="171.5" y="57.9" transform="rotate(-90 171.5 57.9)">1</text>
<text x="173.3" y="57.9" transform="rotate(-90 173.3 57.9)">2</text>
<text x="37" y="62.6">1</text>
<text x="37" y="64.4">3</text>
<text x="103.1" y="62.4">1</text>
<text x="103.1" y="64.2">2</text>
<text x="37" y="66.2">2</text>
<text x="67.1" y="89.4">1</text>
<text x="93.5" y="89.4">1</text>
<text x="67.1" y="91.2">2</text>
<text x="67.1" y="93">3</text>
<text x="67.1" y="94.7">4</text>
<text x="93.5" y="91.2">2</text>
<text x="93.5" y="93">3</text>
<text x="93.5" y="94.7">4</text>
<text x="67.1" y="96.5">5</text>
<text x="67.1" y="98.3">6</text>
<text x="67.1" y="100.1">7</text>
<text x="67.1" y="101.9">8</text>
<text x="93.5" y="96.5">5</text>
<text x="93.5" y="98.3">6</text>
<text x="93.5" y="100.1">7</text>
<text x="93.5" y="101.9">8</text>
<text x="160.6" y="97.1">1</text>
<text x="160.6" y="99.2">2</text>
<text x="160.6" y="101">3</text>
<text x="67.1" y="103.7">9</text>
<text x="67.1" y="105.5">10</text>
<text x="92.7" y="105.5">10</text>
<text x="93.5" y="103.7">9</text>
<text x="160.6" y="102.8">4</text>
</g>
<g font-size="1.7" fill="#00f">
<text x="35.1" y="86.7">1</text>
<text x="36.7" y="87.6">1</text>
<text x="38.1" y="87.6">2</text>
<text x="39.7" y="86.7">2</text>
<text x="128.1" y="86.7">1</text>
<text x="129.6" y="87.6">1</text>
<text x="131.1" y="87.6">2</text>
<text x="132.6" y="86.7">2</text>
<text x="35.1" y="93.9">1</text>
<text x="36.7" y="94.7">1</text>
<text x="38.1" y="94.7">2</text>
<text x="39.7" y="93.9">2</text>
<text x="128.1" y="93.9">1</text>
<text x="129.6" y="94.7">1</text>
<text x="131.1" y="94.7">2</text>
<text x="132.6" y="93.9">2</text>
<text x="35.1" y="101">1</text>
<text x="36.7" y="101.9">1</text>
<text x="38.1" y="101.9">2</text>
<text x="39.7" y="101">2</text>
<text x="128.1" y="101">1</text>
<text x="129.6" y="101.9">1</text>
<text x="131.1" y="101.9">2</text>
<text x="132.6" y="101">2</text>
<text x="35.1" y="108.1">1</text>
<text x="36.7" y="109">1</text>
<text x="38.1" y="109">2</text>
<text x="39.7" y="108.1">2</text>
<text x="128.1" y="108.1">1</text>
<text x="129.6" y="109">1</text>
<text x="131.1" y="109">2</text>
<text x="132.6" y="108.1">2</text>
<text x="35.1" y="115.3">1</text>
<text x="36.7" y="116.2">1</text>
<text x="38.1" y="116.2">2</text>
<text x="39.7" y="115.3">2</text>
<text x="128.1" y="115.3">1</text>
<text x="129.6" y="116.2">1</text>
<text x="131.1" y="116.2">2</text>
<text x="132.6" y="115.3">2</text>
<text x="35.1" y="122.4">1</text>
<text x="36.7" y="123.3">1</text>
<text x="38.1" y="123.3">2</text>
<text x="39.7" y="122.4">2</text>
<text x="128.1" y="122.4">1</text>
<text x="129.6" y="123.3">1</text>
<text x="131.1" y="123.3">2</text>
<text x="132.6" y="122.4">2</text>
</g>
<g font-size="1.3" fill="#00f">
<text x="36.2" y="23.3">RX1</text>
<text x="36.3" y="20.6">TX0</text>
<text x="39.4" y="21.5">TX0</text>
<text x="45.5" y="21.5">RAWVRAW</text>
<text x="53.1" y="20.6">RAWVRAW</text>
<text x="39.4" y="24.2">RX1</text>
<text x="50" y="26.8">RST</text>
<text x="53.1" y="25.9">RST</text>
<text x="37.1" y="31.3">D2</text>
<text x="37.1" y="34">D3</text>
<text x="39.4" y="32.2">D2</text>
<text x="39.4" y="34.9">D3</text>
<text x="50.8" y="34.9">A2</text>
<text x="50.8" y="32.2">A3</text>
<text x="53.1" y="34">A2</text>
<text x="53.1" y="31.3">A3</text>
<text x="37.1" y="36.7">D4</text>
<text x="37.1" y="39.4">D5</text>
<text x="39.4" y="37.6">D4</text>
<text x="39.4" y="40.2">D5</text>
<text x="50.8" y="40.2">A0</text>
<text x="50.8" y="37.6">A1</text>
<text x="53.1" y="39.4">A0</text>
<text x="53.1" y="36.7">A1</text>
<text x="37.1" y="42">D6</text>
<text x="37.1" y="44.7">D7</text>
<text x="37.1" y="47.4">D8</text>
<text x="39.4" y="42.9">D6</text>
<text x="39.4" y="45.6">D7</text>
<text x="50.1" y="45.6">D14</text>
<text x="50.1" y="42.9">D15</text>
<text x="53.1" y="47.4">D16</text>
<text x="53.1" y="44.7">D14</text>
<text x="53.1" y="42">D15</text>
<text x="37.1" y="50.1">D9</text>
<text x="39.4" y="48.3">D8</text>
<text x="39.4" y="51">D9</text>
<text x="50.1" y="51">D10</text>
<text x="50.1" y="48.3">D16</text>
<text x="53.1" y="50.1">D10</text>
</g>
<g font-size="1.3">
<text x="53.1" y="23.3">GND3</text>
<text x="35.2" y="28.6">GND2</text>
<text x="35.8" y="25.9">GND</text>
<text x="39.4" y="29.5">GND2</text>
<text x="39.4" y="26.8">GND</text>
<text x="48.9" y="24.2">GND3</text>
</g>
<g font-size="1.3" fill="#f00">
<text x="49.7" y="29.5">VCC</text>
<text x="53.1" y="28.6">VCC</text>
</g>
<text font-size="1" fill="#fff" x="120.9" y="49.7">Hello World!!!</text>
</svg>
